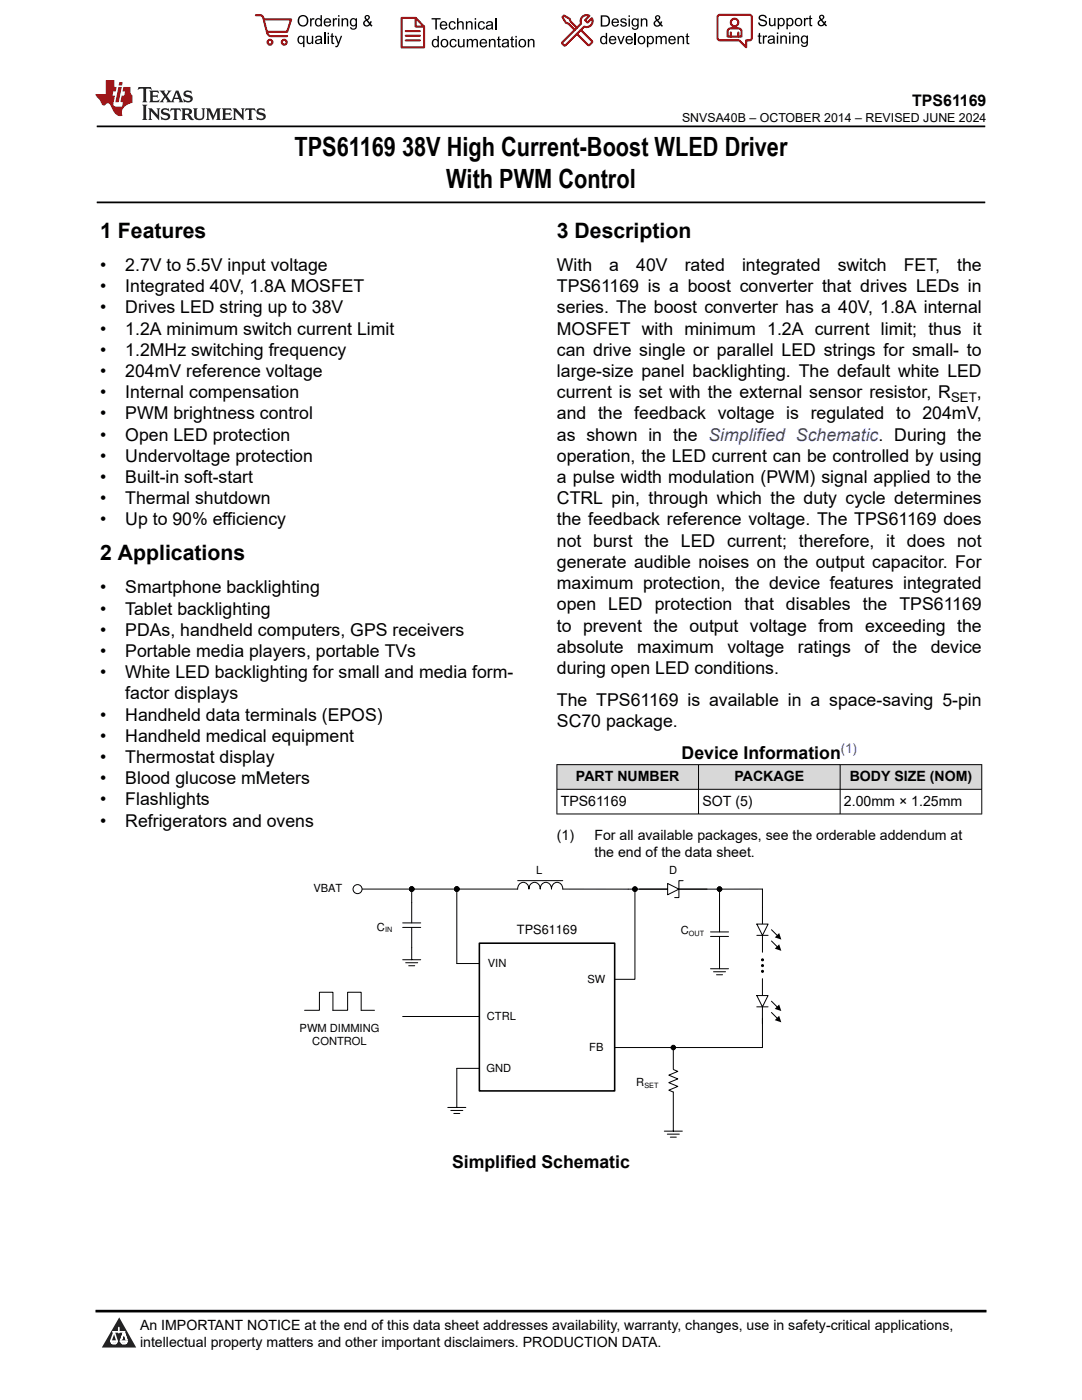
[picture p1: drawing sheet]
<svg xmlns="http://www.w3.org/2000/svg" width="216mm" height="279mm" viewBox="0 0 216 279" stroke-linecap="round" stroke-linejoin="round" font-family="sans-serif">
<path d="M19.3 25.2h177.3M19.3 40.4h177.3" fill="none" stroke="#000" stroke-width=".35"/>
<g fill="#d8d8d8">
<path d="M111.1 152.6h84.8v4.9h-84.8z" fill-rule="evenodd"/>
<path d="M111.2 152.7h28.1v4.8h-28.1z" fill-rule="evenodd"/>
<path d="M139.4 152.7h28.2v4.8h-28.2z" fill-rule="evenodd"/>
<path d="M167.7 152.7h28.1v4.8h-28.1z" fill-rule="evenodd"/>
</g>
<g fill="none" stroke="#000" stroke-width=".2">
<path d="M111.1 152.6h84.9M111.1 157.5h84.9M111.1 152.5v10M139.4 152.5v10M167.6 152.5v10M195.9 152.5v10M72.3 177.4h31a1.14 1.14 0 0 1 1.1-1.3 1.14 1.14 0 0 1 1.1 1.3 1.14 1.14 0 0 1 1.2-1.3 1.14 1.14 0 0 1 1.1 1.3 1.14 1.14 0 0 1 1.1-1.3 1.14 1.14 0 0 1 1.1 1.3 1.14 1.14 0 0 1 1.2-1.3 1.14 1.14 0 0 1 1.1 1.3M82.2 177.4v6.8M91.2 177.4v14.9h4.5M103.3 175.7h9M111.1 162.4h84.9M143.6 177.4v8.6"/>
<path d="M80.4 191.5h3.6M80.4 185.1h3.6M80.4 184.2h3.6M81 192.1h2.4M81.6 192.7h1.2M82.2 185.1v6.4M141.8 186.9h3.6M141.8 186h3.6M141.8 193.3h3.6M142.4 193.9h2.4M143 194.5h1.2M143.6 186.9v6.4"/>
<path d="M80.3 202.9h15.4M95.7 213.2h-4.5v7.8M134.4 213.4l.9 .4-1.8 .8 1.8 .7-1.8 .8 1.8 .7-1.8 .8 .9 .3v7.8M89.4 221h3.6M90 221.6h2.4M90.6 222.2h1.2M132.6 225.7h3.6M133.2 226.3h2.4M133.8 226.9h1.2"/>
</g>
<path d="M95.7 188.2h27v29.5h-27z" fill="none" stroke="#000" stroke-width=".32"/>
<circle cx="82.1" cy="177.4" r=".45" fill="#fff"/>
<circle cx="82.1" cy="177.4" r=".45" fill="none" stroke="#000" stroke-width=".2"/>
<circle cx="91.2" cy="177.4" r=".45" fill="#fff"/>
<circle cx="91.2" cy="177.4" r=".45" fill="none" stroke="#000" stroke-width=".2"/>
<circle cx="143.6" cy="177.4" r=".45" fill="#fff"/>
<g fill="none" stroke="#000" stroke-width=".2">
<path d="M125.3 177.4h18M134.4 209.1v4.2M152.1 203.2v5.9h-29.4"/>
<circle cx="143.6" cy="177.4" r=".45"/>
<circle cx="134.3" cy="209.1" r=".45"/>
</g>
<circle cx="134.3" cy="209.1" r=".45" fill="#000"/>
<path d="M133.2 176.3l2.3 1.1-2.3 1.2z" fill-rule="evenodd" fill="#fff"/>
<path d="M112.3 177.4h13M126.7 177.4v18h-4M133.2 176.3l2.3 1.1-2.3 1.2zM136.3 175.8h-.8v3.3h-.9" fill="none" stroke="#000" stroke-width=".2"/>
<circle cx="126.7" cy="177.4" r=".45" fill="#fff"/>
<g fill="none" stroke="#000" stroke-width=".2">
<path d="M152.1 181v9M153.9 185.5l1.2 1.3M153.9 187.8l1.2 1.2"/>
<circle cx="126.7" cy="177.4" r=".45"/>
</g>
<path d="M155.5 186.2l.4 1.3-1.3-.4zM154.6 189.3l.9-.8 .4 1.3z" fill="#000"/>
<path d="M151 184.4h2.3l-1.2 2.3z" fill="#fff"/>
<path d="M143.6 177.4h8.5v3.6M151 184.4h2.3l-1.2 2.3zM151 186.7h2.3M152.1 195.3v9M153.9 199.8l1.2 1.2M153.9 202.1l1.2 1.2" fill="none" stroke="#000" stroke-width=".2"/>
<path d="M154.6 201.3l.9-.8 .4 1.3zM154.6 203.6l.9-.9 .4 1.3z" fill="#000"/>
<circle cx="71.3" cy="177.4" r=".9" fill="#fff"/>
<g fill="none" stroke="#000" stroke-width=".2">
<path d="M60.8 201.6h2.9v-3.6h2.7v3.6M66.4 201.6h3v-3.6h2.7v3.6h2.6"/>
<circle cx="71.3" cy="177.4" r=".9"/>
<circle cx="126.7" cy="177.4" r=".45"/>
<circle cx="143.6" cy="177.4" r=".45"/>
</g>
<g fill="#000">
<circle cx="126.7" cy="177.4" r=".45"/>
<circle cx="143.6" cy="177.4" r=".45"/>
</g>
<circle cx="82.2" cy="177.4" r=".45" fill="#fff"/>
<circle cx="82.2" cy="177.4" r=".45" fill="none" stroke="#000" stroke-width=".2"/>
<circle cx="82.2" cy="177.4" r=".45" fill="#000"/>
<circle cx="91.2" cy="177.4" r=".45" fill="#fff"/>
<g fill="none" stroke="#000" stroke-width=".2">
<circle cx="91.2" cy="177.4" r=".45"/>
<circle cx="152.1" cy="192.7" r=".2"/>
<circle cx="152.1" cy="191.6" r=".2"/>
<circle cx="152.1" cy="193.9" r=".2"/>
</g>
<g fill="#000">
<circle cx="91.2" cy="177.4" r=".45"/>
<circle cx="152.1" cy="192.7" r=".2"/>
<circle cx="152.1" cy="191.6" r=".2"/>
<circle cx="152.1" cy="193.9" r=".2"/>
</g>
<path d="M151 198.7h2.3l-1.2 2.2z" fill="#fff"/>
<path d="M151 198.7h2.3l-1.2 2.2zM151 200.9h2.3" fill="none" stroke="#000" stroke-width=".2"/>
<path d="M0 0h215.9v23.8h-215.9z" fill-rule="evenodd" fill="#fff"/>
<path d="M27.7 17.4l-.2 .6 .5-.3h.6v.1v2.2l-.2 .4h1l-.2-.4v-2.2v-.1h.5l.5 .3-.1-.6zM29.8 18.1l.2 .4v1.5l-.2 .4h1.9l.1-.6a1.08 1.08 0 0 1-1.3 .2v-.7h.6l.4 .2v-.6l-.4 .2h-.6v-.6l.2-.1a1 1 0 0 1 1 .2l-.1-.5zM31.8 18.1l1 1.1-1 1.2h.9l-.2-.2 .4-.7 .5 .7-.2 .2h1.6l-.2-.2 .1-.4h1l.1 .4-.1 .2h.9l-.2-.3-.8-2h-.5l-1 2.2-.8-1.1 .9-1.1h-.8l.2 .2-.5 .7-.3-.7 .1-.2zM35.2 18.5l.4 1h-.8zM36.8 18.2a.65 .65 0 0 0-.2 .7 .65 .65 0 0 0 .6 .5l.7 .2 .1 .2a.79 .79 0 0 1-.7 .4 .79 .79 0 0 1-.7-.5l.1 .7 .2-.1a.93 .93 0 0 0 1.1 .1 .93 .93 0 0 0 .4-1 1.46 1.46 0 0 0-1.2-.6l-.1-.3a1.09 1.09 0 0 1 1.2 .2l-.2-.6-.1 .1-.6-.2zM28.4 20.9l.2 .4v2.3l-.2 .3h1l-.2-.3v-2.3l.2-.4zM29.6 21.6l.2 .4v1.6l-.2 .3h.8l-.3-.3v-1.4l1.7 1.8v-2l.2-.4h-.8l.2 .2 .1 1.1-1.2-1.3zM32.3 21.8a.65 .65 0 0 0-.2 .7 .65 .65 0 0 0 .7 .4l.6 .2 .1 .2a.79 .79 0 0 1-.7 .4 .79 .79 0 0 1-.7-.5l.1 .7 .2-.1a.93 .93 0 0 0 1.1 .1 .93 .93 0 0 0 .4-.9 1.46 1.46 0 0 0-1.2-.6l-.1-.4a1.09 1.09 0 0 1 1.2 .2l-.2-.6-.1 .1-.6-.1zM34.1 21.6l-.1 .7a.63 .63 0 0 1 .7-.4l.1 1.7-.3 .3h1l-.2-.3v-1.7a.66 .66 0 0 1 .8 .4l-.1-.7zM36.2 21.6l.2 .4v1.6l-.2 .3h.9l-.2-.2v-.7h.5l.1 .2a.79 .79 0 0 0 1.2 .6l-1-.9a.61 .61 0 0 0 .6-.6 .61 .61 0 0 0-.5-.6zM36.9 21.9h.2a.47 .47 0 0 1 .5 .1 .47 .47 0 0 1 .1 .5l-.2 .2h-.6zM38.5 21.6l.2 .2a2.27 2.27 0 0 0 .4 2 1.04 1.04 0 0 0 1.7-.7v-1.3l.2-.2h-.8l.2 .4v1.1a.6 .6 0 0 1-.6 .6 .6 .6 0 0 1-.6-.6v-1.1l.3-.4zM41.1 21.6l.2 .4v1.6l-.2 .3h.7l-.2-.3v-1.5l.9 1.9 .8-1.9v1.5l-.2 .3h1l-.3-.3v-1.6l.3-.4h-.8l-.7 1.5-.7-1.5zM44.3 21.6l.2 .4v1.6l-.2 .3h1.9l.1-.5a1.09 1.09 0 0 1-1.3 .1v-.6h.6l.4 .1v-.6l-.4 .2h-.6v-.6l.2-.1a1.01 1.01 0 0 1 1 .3l-.1-.6zM46.4 21.6l.3 .4v1.6l-.3 .3h.8l-.2-.3v-1.4l1.6 1.8v-2l.2-.4h-.7l.2 .2v1.1l-1.2-1.3zM49 21.6l-.1 .7a.63 .63 0 0 1 .8-.4v1.7l-.3 .3h1l-.2-.3v-1.7a.66 .66 0 0 1 .8 .4l-.1-.7zM51.4 21.8a.65 .65 0 0 0-.2 .7 .65 .65 0 0 0 .6 .4l.6 .2 .2 .2a.79 .79 0 0 1-.8 .4 .79 .79 0 0 1-.6-.5l.1 .7 .2-.1a.93 .93 0 0 0 1 .1 .93 .93 0 0 0 .5-.9 1.46 1.46 0 0 0-1.3-.6l-.1-.4a1.09 1.09 0 0 1 1.3 .2l-.2-.6-.2 .1-.5-.1z" fill="#231f20"/>
<path d="M21.1 16v2.8h-2.1l.1 .3 .9 1a.95 .95 0 0 0 .9 .9 .59 .59 0 0 1 .6-.4 .59 .59 0 0 1 .5 .4l.4 .8a1.59 1.59 0 0 0 2.1 1.3 1.61 1.61 0 0 1 1-2.2l1-.4-.1-1.5a1.59 1.59 0 0 1-.4-1.6h-1.4l-.2 .9h.5l-.1 .8h-.5l-.2 1v.2l.4 .1-.2 .9h-.6a.73 .73 0 0 1-1.1-.7l.3-1.5h-.5l.2-.8h.5l.2-.9h-.5v-1.4zM23.6 17.4l-.6 3h.7l.6-3zM23.8 16.4l-.1 .7h.7l.1-.7z" fill="#ed1c24"/>
<g fill="#000">
<path d="M59.4 4.2a1.12 1.12 0 0 1 2.2 0 1.12 1.12 0 0 1-2.2 0zM59.9 3.5a.89 .89 0 0 0-.1 1.1 .89 .89 0 0 0 1.1 .4 .88 .88 0 0 0 .3-1.3 .88 .88 0 0 0-1.3-.2z" fill-rule="evenodd"/>
<path d="M59.5 7.3l.5-.2 .5 .3v-.3h.3v2.3h-.3v-.8a.74 .74 0 0 1-1 0 .74 .74 0 0 1-.1-1zM59.8 7.5a.57 .57 0 0 0-.2 .7 .57 .57 0 0 0 .8 .2 .57 .57 0 0 0 .1-.7 .57 .57 0 0 0-.7-.2z" fill-rule="evenodd"/>
<path d="M61.9 3.6h.2v.3l.2-.2 .3-.1 .2 .1-.1 .3a.36 .36 0 0 0-.5 0 .36 .36 0 0 0 0 .4v.9h-.3z" fill-rule="evenodd"/>
<path d="M61.2 7.1h.3v.9a.41 .41 0 0 0 .4 .6 .41 .41 0 0 0 .3-.6v-.9h.3v1.7h-.2v-.3a.58 .58 0 0 1-.7 .3 .58 .58 0 0 1-.4-.6z" fill-rule="evenodd"/>
<path d="M63 3.8l.5-.2 .5 .2v-.8h.2v2.3h-.2v-.2a.75 .75 0 0 1-1-.1 .75 .75 0 0 1-.1-1zM63.2 4a.57 .57 0 0 0-.1 .7 .57 .57 0 0 0 .8 .2 .57 .57 0 0 0 .1-.7 .57 .57 0 0 0-.8-.2z" fill-rule="evenodd"/>
<path d="M63 7.3a.74 .74 0 0 1 1-.1 .74 .74 0 0 1 .3 .9v.7h-.3v-.2a.57 .57 0 0 1-.8 .2 .57 .57 0 0 1-.2-.8l1-.3a.41 .41 0 0 0-.4-.4 .41 .41 0 0 0-.4 .4l-.3-.1zM63.2 8.2a.35 .35 0 0 0 .2 .5 .35 .35 0 0 0 .5-.3l.1-.4z" fill-rule="evenodd"/>
<path d="M65.4 6.5h.3v.3h-.3zM65.4 7.1h.3v1.7h-.3z" fill-rule="evenodd"/>
<path d="M64.8 3.8a.76 .76 0 0 1 .9-.1 .76 .76 0 0 1 .4 .8h-1.2a.47 .47 0 0 0 .3 .6 .47 .47 0 0 0 .6-.4l.3 .1a.82 .82 0 0 1-1.3 .3 .82 .82 0 0 1 0-1.3zM65 4l-.1 .3h.9l-.3-.4z" fill-rule="evenodd"/>
<path d="M66.4 3.6h.3v.3l.1-.2 .4-.1 .1 .1-.1 .3a.36 .36 0 0 0-.4 0 .36 .36 0 0 0-.1 .4v.9h-.3z" fill-rule="evenodd"/>
<path d="M66.1 6.7l.3-.1v.5h.3v.3h-.3v.9l.1 .2h.2v.3a.41 .41 0 0 1-.4-.1 .41 .41 0 0 1-.2-.4v-.9h-.2v-.3h.2z" fill-rule="evenodd"/>
<path d="M66.8 7.1h.3l.4 1.4 .5-1.4h.3l-.6 1.7a.57 .57 0 0 1-.8 .6v-.3a.37 .37 0 0 0 .5-.3z" fill-rule="evenodd"/>
<path d="M67.5 3h.2v.3h-.2zM67.5 3.6h.2v1.7h-.2z" fill-rule="evenodd"/>
<path d="M68.2 3.6h.2v.3a.58 .58 0 0 1 .7-.3 .58 .58 0 0 1 .4 .7v1h-.3v-1a.4 .4 0 0 0-.4-.5 .4 .4 0 0 0-.4 .6v.9h-.2z" fill-rule="evenodd"/>
<path d="M70 3.8l.5-.2 .5 .2v-.2h.2v1.5a.71 .71 0 0 1-.5 .8 .71 .71 0 0 1-.8-.5h.2a.46 .46 0 0 0 .6 .3 .46 .46 0 0 0 .3-.6 .78 .78 0 0 1-1.1-.2 .78 .78 0 0 1 .1-1.1zM70.2 4a.53 .53 0 0 0-.1 .8 .53 .53 0 0 0 .8 0 .54 .54 0 0 0 0-.7 .54 .54 0 0 0-.7-.1z" fill-rule="evenodd"/>
<path d="M72.9 3.1a.53 .53 0 0 1 .8 .1 .53 .53 0 0 1-.3 .8l.4 .5 .1-.3 .3 .1-.2 .5 .3 .3-.2 .2-.3-.3a.71 .71 0 0 1-1.2 .1 .71 .71 0 0 1 .4-1.1l-.3-.5zM73 3.5a.3 .3 0 0 0 .6 0 .3 .3 0 0 0-.6 0zM72.9 4.3a.45 .45 0 0 0 0 .7 .45 .45 0 0 0 .7-.2l-.5-.6z" fill-rule="evenodd"/>
<path d="M86.1 3.6h1.8v.3h-.7v2h-.3v-2h-.8z" fill-rule="evenodd"/>
<path d="M86.3 8l.5-.2 .5 .2v-.8h.3v2.2h-.3v-.2a.76 .76 0 0 1-1 0 .76 .76 0 0 1-.1-1zM86.6 8.1a.58 .58 0 0 0-.2 .8 .58 .58 0 0 0 .8 .2 .58 .58 0 0 0 .1-.8 .58 .58 0 0 0-.7-.2z" fill-rule="evenodd"/>
<path d="M88.2 7.9a.81 .81 0 0 1 1.1 .2 .81 .81 0 0 1-.2 1.1 .81 .81 0 0 1-1.1-.1l-.1-.8zM88.3 8.1a.57 .57 0 0 0 0 .9 .57 .57 0 0 0 .8 0 .57 .57 0 0 0 0-.8 .57 .57 0 0 0-.8-.1z" fill-rule="evenodd"/>
<path d="M88 4.4a.77 .77 0 0 1 .9-.1 .77 .77 0 0 1 .4 .8h-1.3a.48 .48 0 0 0 .4 .6 .48 .48 0 0 0 .6-.3h.3a.83 .83 0 0 1-1.3 .4 .83 .83 0 0 1 0-1.4zM88.2 4.6l-.2 .3h1l-.3-.4z" fill-rule="evenodd"/>
<path d="M89.7 4.4a.7 .7 0 0 1 1.2 .3l-.2 .1a.45 .45 0 0 0-.6-.3 .45 .45 0 0 0-.3 .6 .45 .45 0 0 0 .3 .6 .45 .45 0 0 0 .6-.4h.3a.76 .76 0 0 1-1.1 .6 .76 .76 0 0 1-.3-1.1z" fill-rule="evenodd"/>
<path d="M89.9 8a.7 .7 0 0 1 1.2 .3h-.3a.45 .45 0 0 0-.5-.3 .45 .45 0 0 0-.3 .6 .45 .45 0 0 0 .3 .6 .45 .45 0 0 0 .6-.4l.2 .1a.76 .76 0 0 1-1 .5 .76 .76 0 0 1-.4-1.1z" fill-rule="evenodd"/>
<path d="M91.2 3.6h.3v.8a.59 .59 0 0 1 .7-.2 .59 .59 0 0 1 .3 .7v1h-.2v-1a.4 .4 0 0 0-.5-.4 .4 .4 0 0 0-.3 .5v.9h-.3z" fill-rule="evenodd"/>
<path d="M91.4 7.8h.2v.9a.41 .41 0 0 0 .5 .5 .41 .41 0 0 0 .3-.5v-.9h.3v1.6h-.3v-.2a.58 .58 0 0 1-.7 .3 .58 .58 0 0 1-.3-.7z" fill-rule="evenodd"/>
<path d="M93 4.2h.2v.3a.59 .59 0 0 1 .7-.3 .59 .59 0 0 1 .4 .7v1h-.3v-1a.41 .41 0 0 0-.4-.5 .41 .41 0 0 0-.4 .6v.9h-.2z" fill-rule="evenodd"/>
<path d="M93.1 7.8h.3v.2a.56 .56 0 0 1 1 0 .54 .54 0 0 1 .6-.2 .54 .54 0 0 1 .4 .5v1.1h-.3v-1a.34 .34 0 0 0-.3-.4 .34 .34 0 0 0-.4 .3v1.1h-.3v-1a.38 .38 0 0 0-.5-.4 .38 .38 0 0 0-.2 .6v.8h-.3z" fill-rule="evenodd"/>
<path d="M94.7 3.6h.3v.3h-.3zM94.7 4.2h.3v1.7h-.3z" fill-rule="evenodd"/>
<path d="M95.5 4.4a.7 .7 0 0 1 1.3 .3l-.3 .1a.45 .45 0 0 0-.6-.3 .45 .45 0 0 0-.3 .6 .45 .45 0 0 0 .3 .6 .45 .45 0 0 0 .6-.4h.3a.76 .76 0 0 1-1.1 .6 .76 .76 0 0 1-.3-1.1z" fill-rule="evenodd"/>
<path d="M95.9 8a.77 .77 0 0 1 .9-.2 .77 .77 0 0 1 .4 .9h-1.2a.48 .48 0 0 0 .3 .5 .48 .48 0 0 0 .6-.3h.3a.83 .83 0 0 1-1.3 .4 .83 .83 0 0 1 0-1.3zM96.1 8.1l-.1 .4h.9l-.2-.5z" fill-rule="evenodd"/>
<path d="M97.5 7.8h.3v.2a.59 .59 0 0 1 .7-.2 .59 .59 0 0 1 .4 .6v1h-.3v-1a.41 .41 0 0 0-.5-.4 .41 .41 0 0 0-.3 .5v.9h-.3z" fill-rule="evenodd"/>
<path d="M97.1 4.4a.74 .74 0 0 1 1-.1 .74 .74 0 0 1 .3 .9v.7h-.3v-.2a.59 .59 0 0 1-.8 .2 .59 .59 0 0 1-.3-.8l1.1-.3a.42 .42 0 0 0-.4-.4 .42 .42 0 0 0-.5 .4l-.2-.1zM97.3 5.3a.36 .36 0 0 0 .2 .5 .36 .36 0 0 0 .5-.2l.1-.5z" fill-rule="evenodd"/>
<path d="M99.4 7.4l.2-.2v.6h.3v.2h-.3v1l.1 .2h.2l.1 .2a.41 .41 0 0 1-.5 0 .41 .41 0 0 1-.1-.4v-1h-.2v-.2h.2z" fill-rule="evenodd"/>
<path d="M100.3 8a.74 .74 0 0 1 .9-.2 .74 .74 0 0 1 .3 .9l.1 .7h-.3v-.2a.59 .59 0 0 1-.8 .3 .59 .59 0 0 1-.3-.8l1-.3a.42 .42 0 0 0-.3-.4 .42 .42 0 0 0-.5 .3h-.3zM100.5 8.8a.36 .36 0 0 0 .1 .5 .36 .36 0 0 0 .5-.2l.2-.5z" fill-rule="evenodd"/>
<path d="M102 7.4l.3-.2v.6h.3v.2h-.3v1l.1 .2h.2v.2a.41 .41 0 0 1-.5 0 .41 .41 0 0 1-.1-.4v-1h-.2v-.2h.2z" fill-rule="evenodd"/>
<path d="M102.8 7.2h.3v.3h-.3zM102.8 7.8h.3v1.6h-.3z" fill-rule="evenodd"/>
<path d="M103.7 7.9a.81 .81 0 0 1 1.1 .2 .81 .81 0 0 1-.1 1.1 .81 .81 0 0 1-1.2-.1v-.8zM103.9 8.1a.57 .57 0 0 0-.1 .9 .57 .57 0 0 0 .8 0 .57 .57 0 0 0 0-.8 .57 .57 0 0 0-.7-.1z" fill-rule="evenodd"/>
<path d="M105.3 7.8h.3v.2a.59 .59 0 0 1 .7-.2 .59 .59 0 0 1 .4 .6v1h-.3v-1a.41 .41 0 0 0-.5-.4 .41 .41 0 0 0-.3 .5v.9h-.3z" fill-rule="evenodd"/>
<path d="M119.9 3.1h.7a1.12 1.12 0 0 1 1.1 1.1 1.12 1.12 0 0 1-1 1.1h-.8zM120.2 3.3v1.7h.4a.86 .86 0 0 0 .8-.8 .86 .86 0 0 0-.8-.9z" fill-rule="evenodd"/>
<path d="M119.9 7.4l.5-.3 .5 .3v-.8h.2v2.2h-.2v-.2a.75 .75 0 0 1-1 0 .75 .75 0 0 1-.1-1zM120.1 7.5a.57 .57 0 0 0-.1 .8 .57 .57 0 0 0 .8 .2 .57 .57 0 0 0 .1-.8 .57 .57 0 0 0-.8-.2z" fill-rule="evenodd"/>
<path d="M121.7 7.4a.76 .76 0 0 1 .9-.2 .76 .76 0 0 1 .4 .9h-1.2a.47 .47 0 0 0 .3 .5 .47 .47 0 0 0 .6-.3h.3a.82 .82 0 0 1-1.3 .4 .82 .82 0 0 1 0-1.3zM121.9 7.5l-.1 .3h.9l-.3-.4z" fill-rule="evenodd"/>
<path d="M122.2 3.9a.76 .76 0 0 1 .9-.2 .76 .76 0 0 1 .4 .9h-1.2a.47 .47 0 0 0 .4 .5 .47 .47 0 0 0 .5-.3h.3a.82 .82 0 0 1-1.3 .4 .82 .82 0 0 1 0-1.3zM122.5 4l-.2 .3h.9l-.2-.4z" fill-rule="evenodd"/>
<path d="M123.9 3.8a.71 .71 0 0 1 1.1 .3h-.2a.32 .32 0 0 0-.4-.3 .32 .32 0 0 0-.3 .4h.1a.75 .75 0 0 1 .9 .8 .72 .72 0 0 1-.7 .3 .72 .72 0 0 1-.7-.5h.3a.36 .36 0 0 0 .4 .4 .36 .36 0 0 0 .3-.5 .8 .8 0 0 1-.9-.7z" fill-rule="evenodd"/>
<path d="M123.2 7.2h.3l.4 1.3 .5-1.3h.3l-.7 1.6h-.2z" fill-rule="evenodd"/>
<path d="M125.4 3.1h.3v.3h-.3zM125.4 3.7h.3v1.6h-.3z" fill-rule="evenodd"/>
<path d="M125 7.4a.76 .76 0 0 1 .9-.2 .76 .76 0 0 1 .4 .9h-1.2a.47 .47 0 0 0 .3 .5 .47 .47 0 0 0 .6-.3h.3a.82 .82 0 0 1-1.3 .4 .82 .82 0 0 1 0-1.3zM125.2 7.5l-.1 .3h.9l-.2-.4z" fill-rule="evenodd"/>
<path d="M126.2 3.9l.5-.3 .5 .3v-.2h.2v1.4a.71 .71 0 0 1-.5 .8 .71 .71 0 0 1-.8-.5l.2 .1a.46 .46 0 0 0 .6 .2 .46 .46 0 0 0 .3-.6 .78 .78 0 0 1-1.1-.1 .78 .78 0 0 1 .1-1.1zM126.4 4a.53 .53 0 0 0-.1 .8 .53 .53 0 0 0 .8 0 .54 .54 0 0 0 0-.7 .54 .54 0 0 0-.7-.1z" fill-rule="evenodd"/>
<path d="M127.5 7.3a.8 .8 0 0 1 1.1 .2 .8 .8 0 0 1-.1 1.1 .8 .8 0 0 1-1.2-.1v-.8zM127.7 7.5a.56 .56 0 0 0-.1 .9 .56 .56 0 0 0 .8-.1 .56 .56 0 0 0 0-.7 .56 .56 0 0 0-.7-.1z" fill-rule="evenodd"/>
<path d="M127.9 3.7h.2v.2a.58 .58 0 0 1 .7-.2 .58 .58 0 0 1 .4 .6v1h-.3v-1a.4 .4 0 0 0-.4-.4 .4 .4 0 0 0-.4 .5v.9h-.2z" fill-rule="evenodd"/>
<path d="M129.1 7.2h.2v.2a.72 .72 0 0 1 1-.1 .72 .72 0 0 1 .2 1 .64 .64 0 0 1-.5 .5 .64 .64 0 0 1-.6-.2v.8h-.3zM129.5 7.5a.56 .56 0 0 0-.2 .8 .56 .56 0 0 0 .8 .2 .56 .56 0 0 0 .1-.8 .56 .56 0 0 0-.7-.2z" fill-rule="evenodd"/>
<path d="M130.8 7.2h.3v.2a.55 .55 0 0 1 .9 0 .53 .53 0 0 1 .6-.3 .53 .53 0 0 1 .4 .6v1.1h-.2v-1a.34 .34 0 0 0-.3-.4 .34 .34 0 0 0-.4 .3v1.1h-.3v-1a.37 .37 0 0 0-.5-.4 .37 .37 0 0 0-.2 .6v.8h-.3z" fill-rule="evenodd"/>
<path d="M130.8 3.2a.53 .53 0 0 1 .9 .1 .53 .53 0 0 1-.4 .8l.4 .5 .2-.4 .2 .1-.2 .5 .4 .3-.2 .3-.3-.4a.71 .71 0 0 1-1.2 .1 .71 .71 0 0 1 .3-1.1l-.2-.5zM130.9 3.6a.3 .3 0 0 0 .6 0 .3 .3 0 0 0-.6 0zM130.9 4.3a.45 .45 0 0 0 0 .7 .45 .45 0 0 0 .7-.2l-.5-.6z" fill-rule="evenodd"/>
<path d="M133.6 7.4a.76 .76 0 0 1 .9-.2 .76 .76 0 0 1 .3 .9h-1.2a.47 .47 0 0 0 .4 .5 .47 .47 0 0 0 .6-.3h.2a.82 .82 0 0 1-1.2 .4 .82 .82 0 0 1 0-1.3zM133.8 7.5l-.2 .3h1l-.3-.4z" fill-rule="evenodd"/>
<path d="M135.2 7.2h.2v.2a.58 .58 0 0 1 .7-.2 .58 .58 0 0 1 .4 .6v1h-.3v-1a.4 .4 0 0 0-.4-.4 .4 .4 0 0 0-.3 .5v.9h-.3z" fill-rule="evenodd"/>
<path d="M137 6.8l.3-.2v.6h.2v.2h-.2v1v.2h.2l.1 .2a.41 .41 0 0 1-.5 0 .41 .41 0 0 1-.1-.5v-.9h-.2v-.2h.2z" fill-rule="evenodd"/>
<path d="M151.6 3.1a.88 .88 0 0 1 1.4 .5h-.3a.49 .49 0 0 0-.5-.5 .49 .49 0 0 0-.5 .6l.1 .1a1.06 1.06 0 0 1 1.2 1 .95 .95 0 0 1-.9 .4 .95 .95 0 0 1-.8-.7h.3a.58 .58 0 0 0 .6 .5 .58 .58 0 0 0 .5-.6l-.2-.1a.95 .95 0 0 1-1.1-.9z" fill-rule="evenodd"/>
<path d="M151.4 6.7l.3-.2v.6h.2v.2h-.2v1v.2h.2l.1 .2a.41 .41 0 0 1-.5 0 .41 .41 0 0 1-.1-.5v-.9h-.2v-.2h.2z" fill-rule="evenodd"/>
<path d="M152.2 7.1h.3v.2l.1-.2h.4h.1l-.1 .3a.36 .36 0 0 0-.4 0 .36 .36 0 0 0-.1 .5v.8h-.3z" fill-rule="evenodd"/>
<path d="M153.3 7.3a.74 .74 0 0 1 1-.2 .74 .74 0 0 1 .3 .9l.1 .7h-.3l-.1-.2a.57 .57 0 0 1-.8 .3 .57 .57 0 0 1-.1-.9l.9-.2a.41 .41 0 0 0-.4-.4 .41 .41 0 0 0-.4 .3h-.3zM153.5 8.1a.35 .35 0 0 0 .2 .5 .35 .35 0 0 0 .5-.2l.1-.5z" fill-rule="evenodd"/>
<path d="M153.4 3.6h.3v.9a.41 .41 0 0 0 .4 .5 .41 .41 0 0 0 .4-.5v-.9h.2v1.6h-.2v-.2a.58 .58 0 0 1-.7 .2 .58 .58 0 0 1-.4-.6z" fill-rule="evenodd"/>
<path d="M155 6.5h.3v.3h-.3zM155 7.1h.3v1.6h-.3z" fill-rule="evenodd"/>
<path d="M155.2 3.6h.2v.2a.72 .72 0 0 1 1-.1 .72 .72 0 0 1 .2 1 .64 .64 0 0 1-.5 .5 .64 .64 0 0 1-.6-.2v.8h-.3zM155.6 3.9a.56 .56 0 0 0-.2 .8 .56 .56 0 0 0 .8 .2 .56 .56 0 0 0 .1-.8 .56 .56 0 0 0-.7-.2z" fill-rule="evenodd"/>
<path d="M155.7 7.1h.3v.2a.58 .58 0 0 1 .7-.2 .58 .58 0 0 1 .3 .6v1h-.3v-1a.4 .4 0 0 0-.4-.4 .4 .4 0 0 0-.3 .5v.9h-.3z" fill-rule="evenodd"/>
<path d="M156.9 3.6h.3v.2a.72 .72 0 0 1 .9-.1 .72 .72 0 0 1 .2 1 .64 .64 0 0 1-.4 .5 .64 .64 0 0 1-.7-.2v.8h-.3zM157.3 3.9a.56 .56 0 0 0-.1 .8 .56 .56 0 0 0 .7 .2 .56 .56 0 0 0 .2-.8 .56 .56 0 0 0-.8-.2z" fill-rule="evenodd"/>
<path d="M157.4 6.5h.3v.3h-.3zM157.4 7.1h.3v1.6h-.3z" fill-rule="evenodd"/>
<path d="M158.1 7.1h.3v.2a.58 .58 0 0 1 .7-.2 .58 .58 0 0 1 .4 .6v1h-.3v-1a.4 .4 0 0 0-.5-.4 .4 .4 0 0 0-.3 .5v.9h-.3z" fill-rule="evenodd"/>
<path d="M158.8 3.7a.8 .8 0 0 1 1.1 .2 .8 .8 0 0 1-.1 1.1 .8 .8 0 0 1-1.1-.1l-.1-.8zM159 3.9a.56 .56 0 0 0-.1 .9 .56 .56 0 0 0 .9 0 .56 .56 0 0 0-.1-.8 .56 .56 0 0 0-.7-.1z" fill-rule="evenodd"/>
<path d="M160 7.3l.5-.2 .5 .2v-.2h.2v1.4a.71 .71 0 0 1-.5 .9 .71 .71 0 0 1-.9-.5h.3a.46 .46 0 0 0 .6 .2 .46 .46 0 0 0 .2-.6 .78 .78 0 0 1-1-.1 .78 .78 0 0 1 .1-1.1zM160.2 7.4a.53 .53 0 0 0-.1 .8 .53 .53 0 0 0 .8 0 .54 .54 0 0 0 0-.7 .54 .54 0 0 0-.7-.1z" fill-rule="evenodd"/>
<path d="M160.4 3.6h.3v.2l.1-.2h.4h.1l-.1 .3a.36 .36 0 0 0-.4 0 .36 .36 0 0 0-.1 .5v.8h-.3z" fill-rule="evenodd"/>
<path d="M161.5 3.2l.3-.2v.6h.3v.2h-.3v1v.2h.3v.2a.41 .41 0 0 1-.5 0 .41 .41 0 0 1-.1-.5v-.9h-.2v-.2h.2z" fill-rule="evenodd"/>
<path d="M163.6 3.1a.53 .53 0 0 1 .8 .1 .53 .53 0 0 1-.3 .8l.4 .5 .1-.3h.3l-.2 .5 .3 .3-.2 .3-.3-.3a.71 .71 0 0 1-1.2 .1 .71 .71 0 0 1 .4-1.2l-.3-.5zM163.7 3.5a.3 .3 0 0 0 .5 0 .3 .3 0 0 0-.5 0zM163.6 4.2a.45 .45 0 0 0 0 .8 .45 .45 0 0 0 .7-.3l-.5-.6z" fill-rule="evenodd"/>
</g>
<path d="M64.8 6.5v2.3M98.9 3.6v2.3M126.8 6.6v2.2" fill="none" stroke="#000" stroke-width=".28"/>
<g fill="none" stroke="#de0000" stroke-width=".42">
<path d="M51.1 3l1 .1a1.4 1.4 0 0 1 .6 1.2l.7 2.5a.95 .95 0 0 0 1.1 .4h2.8M52.7 3.9h5.4l-.8 2.4h-4M80.1 3.6h2.8v1.7h1.7v4.2h-4.5zM81 7.1h2.8M81 6.2h2.8M81 8.1h2.8M82.9 3.6l1.7 1.7M115.1 5.5l-1.3-1.2-.1-.5-1.2-.7-.3 .3 .7 1.1 .5 .2 1.3 1.3M115.9 6l2.2 2.2v.3l-.5 .5h-.3l-2.2-2.2zM115.9 6l.7-.7a1.19 1.19 0 0 0 1.3-.3 1.19 1.19 0 0 0 .2-1.4l-.9 .9-.4-.5 .8-.8a1.19 1.19 0 0 0-1.4 .1 1.19 1.19 0 0 0-.2 1.4l-3.8 3.7v.3l.3 .3h.3l2.3-2.2M143.2 3.2l.4-.2h6l.4 .2v4.4l-.2 .4-.9 .1v1.3l-1.4-1.3h-3.9l-.4-.3zM145.4 5.8l.4-.1h1.6a.61 .61 0 0 1 .6 .6v1h-2.8v-1z"/>
<path d="M145.8 6.5v.8M147.3 6.5v.8"/>
<circle cx="53.9" cy="8.4" r=".49"/>
<circle cx="56.7" cy="8.4" r=".49"/>
<circle cx="146.6" cy="4.5" r=".75"/>
</g>
<path d="M0 261.4h215.9v18h-215.9z" fill-rule="evenodd" fill="#fff"/>
<path d="M23.8 262.9l3.4 6h-6.9z" fill="#231f20"/>
<path d="M22.1 267.7h1.3l-.4 .5h-.3a.55 .55 0 0 1-.6-.5z" fill-rule="evenodd" fill="#fff"/>
<path d="M22.1 267.7h1.3l-.4 .5h-.3a.55 .55 0 0 1-.6-.5z" fill="none" stroke="#231f20" stroke-width=".34"/>
<path d="M22.1 267.7h1.3l-.4 .5h-.5zM22.6 265.8h.1M22.6 265.8h2.3zM23.7 265.9h.1M23.7 264.9v1zM24 267.7h.1" fill="none" stroke="#fff" stroke-width=".34"/>
<path d="M24.7 265.8l-.7 1.9z" fill="#fff"/>
<path d="M24.7 265.8l-.7 1.9z" fill="none" stroke="#fff" stroke-width=".34"/>
<path d="M24.7 265.8l.7 1.9z" fill="#fff"/>
<path d="M22.8 265.8l-.7 1.9zM22.8 265.8l.6 1.9zM24.7 265.8l.7 1.9zM25.3 267.7h.1" fill="none" stroke="#fff" stroke-width=".34"/>
<path d="M24.1 267.7h1.3a.65 .65 0 0 1-.6 .5 .65 .65 0 0 1-.7-.5z" fill-rule="evenodd" fill="#fff"/>
<path d="M24.1 267.7h1.3a.65 .65 0 0 1-.6 .5 .65 .65 0 0 1-.7-.5z" fill="none" stroke="#231f20" stroke-width=".34"/>
<path d="M24 267.7h.1M24.1 267.7h1.3l-.4 .5h-.5z" fill="none" stroke="#fff" stroke-width=".34"/>
<path d="M19 261.7h177.8" fill="none" stroke="#000" stroke-width=".53"/>
<g font-size="5.3">
<text x="58.8" y="31.2">TPS61169 38V High Current-Boost WLED Driver</text>
<text x="89.1" y="37.5">With PWM Control</text>
</g>
<g font-size="4.2">
<text x="20" y="47.5">1 Features</text>
<text x="111.1" y="47.5">3 Description</text>
<text x="20" y="111.9">2 Applications</text>
</g>
<g font-size="3.5">
<text x="20" y="54.1">•</text>
<text x="20" y="58.3">•</text>
<text x="25" y="54.1">2.7V to 5.5V input voltage</text>
<text x="25" y="58.3">Integrated 40V, 1.8A MOSFET</text>
<text x="111.1" y="58.3">TPS61169 is a boost converter that drives LEDs in</text>
<text x="111.1" y="54.1">With</text>
<text x="121.6" y="54.1">a</text>
<text x="126.9" y="54.1">40V</text>
<text x="136.6" y="54.1">rated</text>
<text x="148.1" y="54.1">integrated</text>
<text x="167.1" y="54.1">switch</text>
<text x="180.4" y="54.1">FET,</text>
<text x="191" y="54.1">the</text>
<text x="20" y="62.5">•</text>
<text x="25" y="62.5">Drives LED string up to 38V</text>
<text x="111.1" y="62.5">series. The boost converter has a 40V, 1.8A internal</text>
<text x="20" y="66.8">•</text>
<text x="20" y="71">•</text>
<text x="25" y="66.8">1.2A minimum switch current Limit</text>
<text x="25" y="71">1.2MHz switching frequency</text>
<text x="111.1" y="71">can drive single or parallel LED strings for small- to</text>
<text x="111.1" y="66.8">MOSFET with minimum 1.2A current limit; thus it</text>
<text x="20" y="75.2">•</text>
<text x="25" y="75.2">204mV reference voltage</text>
<text x="111.1" y="75.2">large-size panel backlighting. The default white LED</text>
<text x="20" y="79.5">•</text>
<text x="20" y="83.7">•</text>
<text x="25" y="79.5">Internal compensation</text>
<text x="25" y="83.7">PWM brightness control</text>
<text x="111.1" y="83.7">and the feedback voltage is regulated to 204mV,</text>
<text x="111.1" y="79.5">current is set with the external sensor resistor, R</text>
<text x="194.9" y="79.5">,</text>
<text x="20" y="87.9">•</text>
<text x="25" y="87.9">Open LED protection</text>
<text x="111.1" y="87.9">as shown in the Simplified Schematic. During the</text>
<text x="20" y="92.2">•</text>
<text x="25" y="92.2">Undervoltage protection</text>
<text x="111.1" y="92.2">operation, the LED current can be controlled by using</text>
<text x="20" y="96.4">•</text>
<text x="20" y="100.6">•</text>
<text x="25" y="96.4">Built-in soft-start</text>
<text x="25" y="100.6">Thermal shutdown</text>
<text x="111.1" y="96.4">a pulse width modulation (PWM) signal applied to the</text>
<text x="111.1" y="100.6">CTRL pin, through which the duty cycle determines</text>
<text x="20" y="104.9">•</text>
<text x="25" y="104.9">Up to 90% efficiency</text>
<text x="111.1" y="104.9">the feedback reference voltage. The TPS61169 does</text>
<text x="111.1" y="109.1">not burst the LED current; therefore, it does not</text>
<text x="111.1" y="113.3">generate audible noises on the output capacitor. For</text>
<text x="20" y="118.4">•</text>
<text x="25" y="118.4">Smartphone backlighting</text>
<text x="111.1" y="117.6">maximum protection, the device features integrated</text>
<text x="20" y="122.7">•</text>
<text x="25" y="122.7">Tablet backlighting</text>
<text x="111.1" y="121.8">open LED protection that disables the TPS61169</text>
<text x="20" y="126.9">•</text>
<text x="20" y="131.1">•</text>
<text x="25" y="126.9">PDAs, handheld computers, GPS receivers</text>
<text x="25" y="131.1">Portable media players, portable TVs</text>
<text x="111.1" y="126">to prevent the output voltage from exceeding the</text>
<text x="111.1" y="130.3">absolute</text>
<text x="127.2" y="130.3">maximum</text>
<text x="145.1" y="130.3">voltage</text>
<text x="159.2" y="130.3">ratings</text>
<text x="172.5" y="130.3">of</text>
<text x="178.1" y="130.3">the</text>
<text x="185.7" y="130.3">device</text>
<text x="20" y="135.4">•</text>
<text x="25" y="135.4">White LED backlighting for small and media form-</text>
<text x="111.1" y="134.5">during open LED conditions.</text>
<text x="20" y="143.8">•</text>
<text x="25" y="139.6">factor displays</text>
<text x="25" y="143.8">Handheld data terminals (EPOS)</text>
<text x="111.1" y="140.9">The TPS61169 is available in a space-saving 5-pin</text>
<text x="20" y="148.1">•</text>
<text x="25" y="148.1">Handheld medical equipment</text>
<text x="111.1" y="145.1">SC70 package.</text>
<text x="20" y="152.3">•</text>
<text x="25" y="152.3">Thermostat display</text>
<text x="136" y="151.4">Device Information</text>
<text x="20" y="156.5">•</text>
<text x="20" y="160.8">•</text>
<text x="25" y="156.5">Blood glucose mMeters</text>
<text x="25" y="160.8">Flashlights</text>
<text x="20" y="165">•</text>
<text x="25" y="165">Refrigerators and ovens</text>
<text x="90.2" y="233">Simplified Schematic</text>
</g>
<text font-size="3.2" x="182" y="21.1">TPS61169</text>
<g font-size="2.8">
<text x="114.9" y="155.9">PART NUMBER</text>
<text x="146.6" y="155.9">PACKAGE</text>
<text x="169.5" y="155.9">BODY SIZE (NOM)</text>
<text x="111.9" y="160.8">TPS61169</text>
<text x="140.2" y="160.8">SOT (5)</text>
<text x="168.4" y="160.8">2.00mm × 1.25mm</text>
<text x="111.1" y="167.6">(1)</text>
<text x="118.6" y="167.6">For all available packages, see the orderable addendum at</text>
<text x="118.6" y="171">the end of the data sheet.</text>
<text x="27.9" y="265.5">An IMPORTANT NOTICE at the end of this data sheet addresses availability, warranty, changes, use in safety-critical applications,</text>
<text x="27.9" y="268.9">intellectual property matters and other important disclaimers. PRODUCTION DATA.</text>
</g>
<text font-size="2.6" x="189.8" y="80.2">SET</text>
<text font-size="2.6" fill="#00f" x="167.8" y="150.3">(1)</text>
<g font-size="2.5">
<text x="136.1" y="24.3">SNVSA40B – OCTOBER 2014 – REVISED JUNE 2024</text>
<text x="103.1" y="186.3">TPS61169</text>
</g>
<g font-size="2.2">
<text x="62.5" y="178.1">VBAT</text>
<text x="107" y="174.4">L</text>
<text x="133.5" y="174.4">D</text>
<text x="75.2" y="185.7">C</text>
<text x="135.8" y="186.4">C</text>
<text x="97.3" y="193">VIN</text>
<text x="117.2" y="196.1">SW</text>
<text x="97.2" y="203.5">CTRL</text>
<text x="59.8" y="205.9">PWM DIMMING</text>
<text x="62.3" y="208.6">CONTROL</text>
<text x="117.6" y="209.7">FB</text>
<text x="97.1" y="213.9">GND</text>
<text x="127" y="216.7">R</text>
</g>
<g font-size="1.4">
<text x="76.8" y="186">IN</text>
<text x="137.4" y="186.7">OUT</text>
<text x="128.6" y="217">SET</text>
</g>
</svg>
